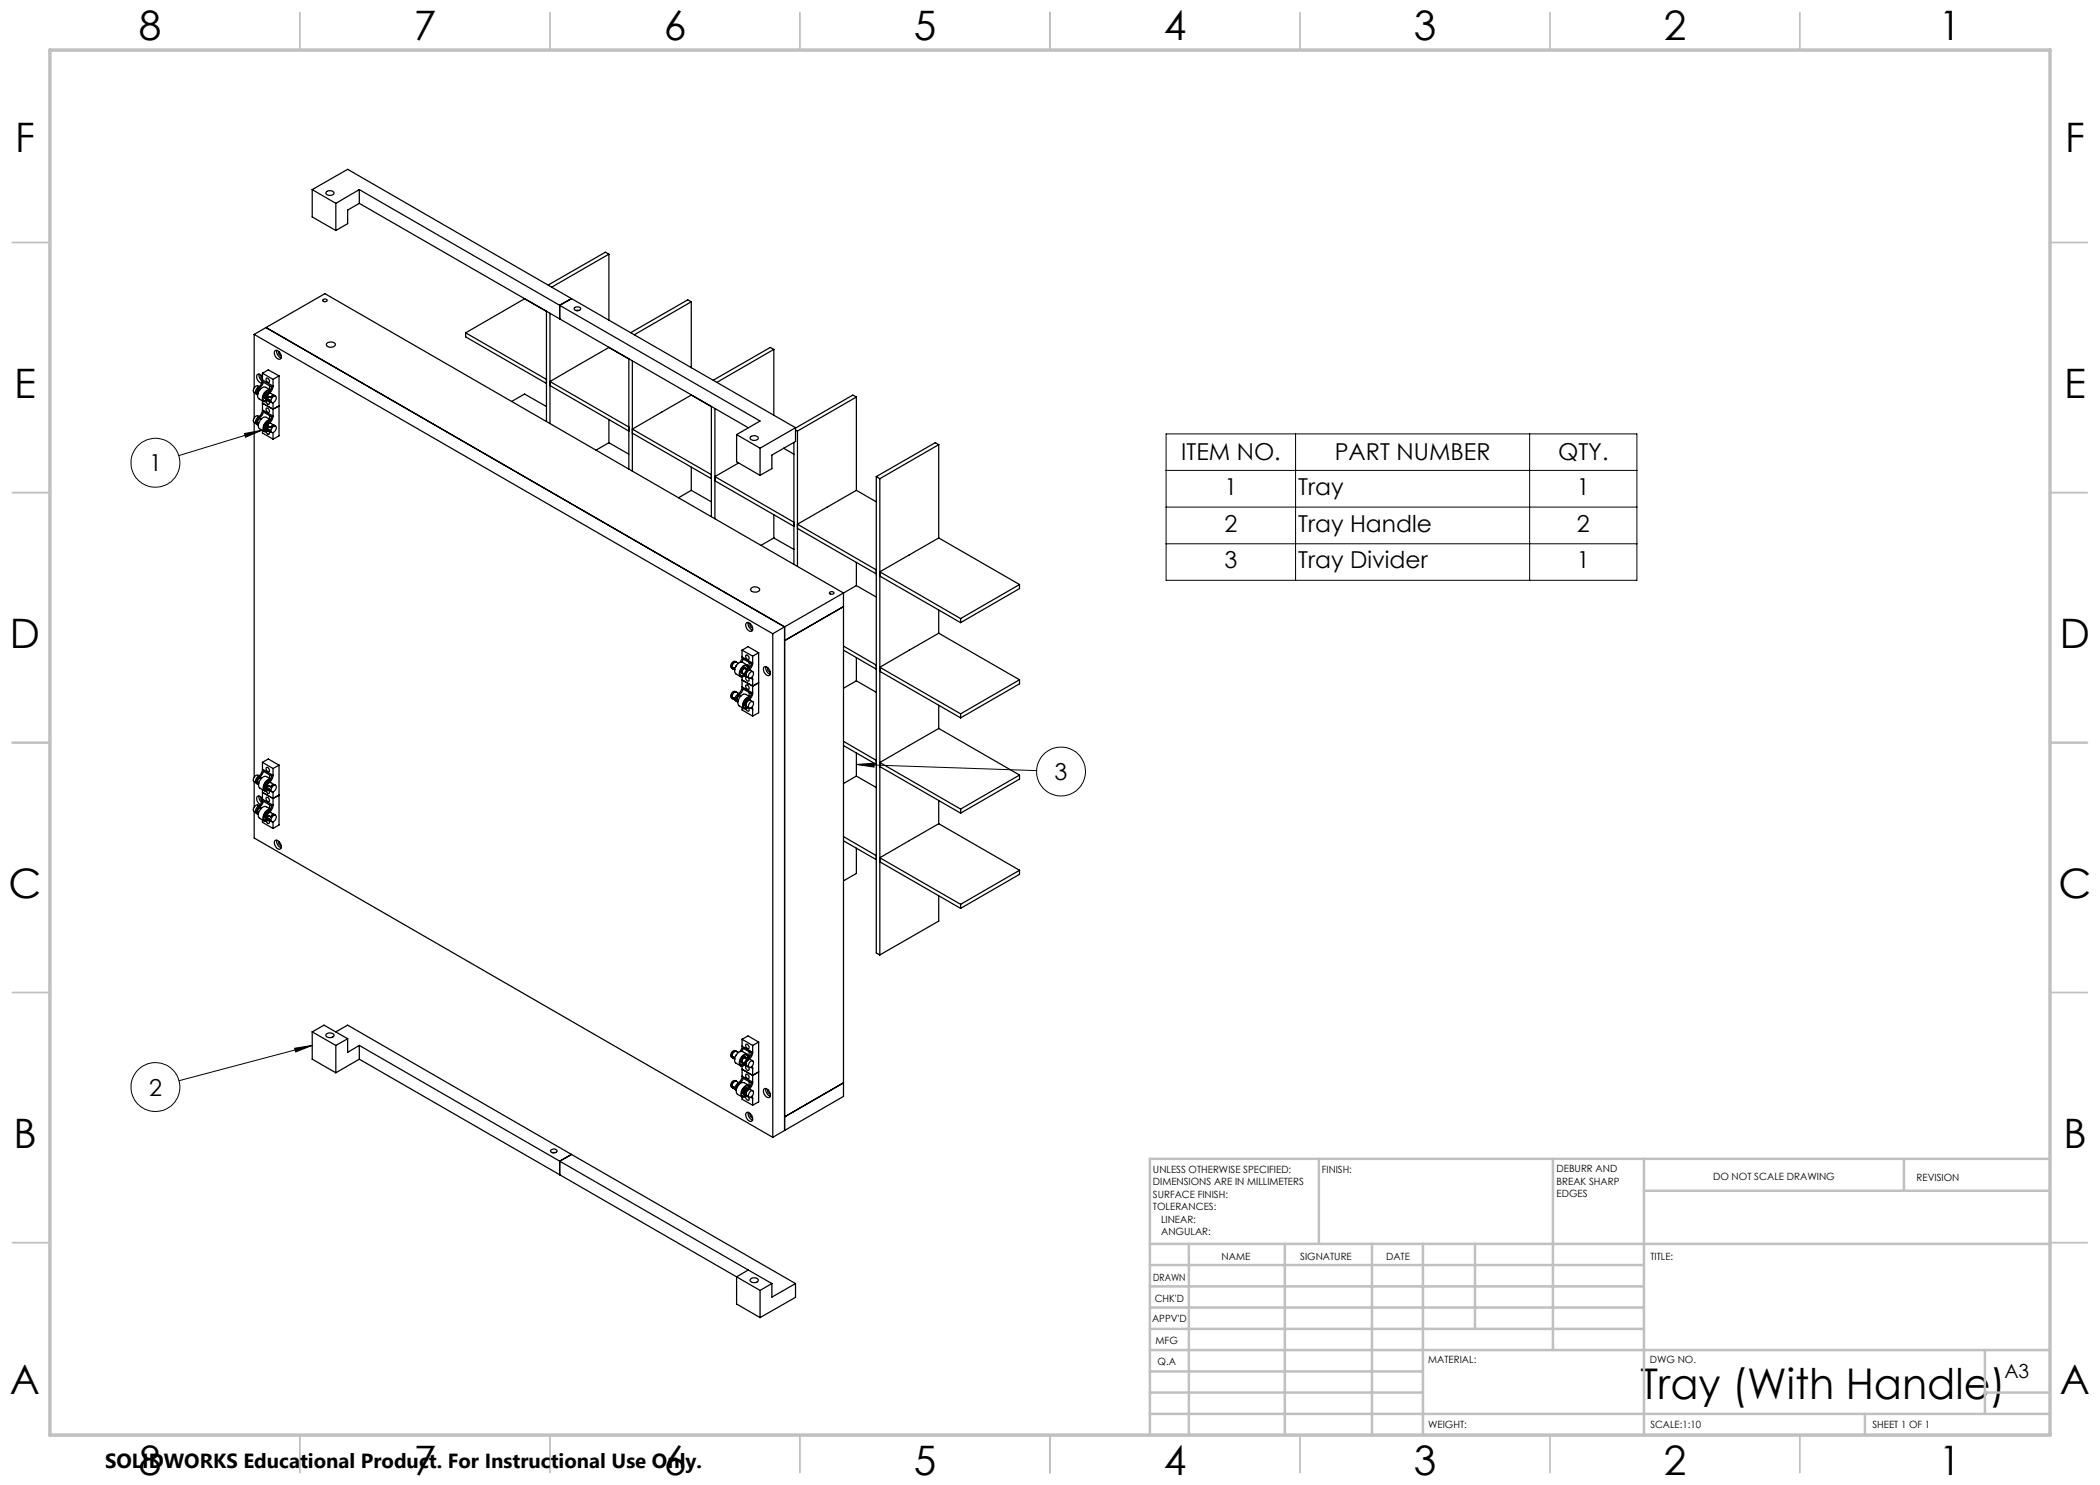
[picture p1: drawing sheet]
<svg xmlns="http://www.w3.org/2000/svg" width="420mm" height="297mm" viewBox="0 0 420 297" stroke-linecap="round" stroke-linejoin="round" font-family="sans-serif">
<g fill="none" stroke="#000" stroke-width=".25">
<path d="M62.4 37.9l7.1-4 89.6 51.6M62.4 37.9v5.5l4.8 2.7M62.4 37.9l4.8 2.8M65.2 38.4a.99 .99 0 0 1 1.6 .2 .98 .98 0 0 1-1.6 0zM71.9 37.9l80.1 46.3-4.7 2.7M71.9 37.9v2.8M71.9 37.9l-4.7 2.8M64.6 60a.47 .47 0 0 1 .5-.2 .47 .47 0 0 1 .3 .4 .47 .47 0 0 1-.5 .2 .47 .47 0 0 1-.3-.4zM67.2 40.7v5.4M71.9 40.7l-2.4 1.3v2.7l-2.3 1.4M71.9 40.7l40 23.1M114.3 59.7l-2.4 1.4v2.7"/>
<path d="M121.8 50.8l-.7-.4-11.5 6.6M121.8 50.8l-11.5 6.6M121.8 50.8v13.2M50.8 78.5l.3 .2M50.8 66.9l103.8 59.8M50.8 66.9v10.7M50.8 78.5v5.1M51.5 78.6h.1M51.7 77.4a.87 .87 0 0 0-.2 1.5M51.7 77.4l.2 .2M51.8 77.3a.71 .71 0 0 0-.7 0 .71 .71 0 0 0-.4 .6v.4l.1 .2M51.8 74.8v.5l.7 1"/>
<path d="M51.9 77.6l.6-.7 .2-.5 1.6 1-.1 .5-.6 .6M51.9 77.6a.95 .95 0 0 0-.4 1.4M52 77.7l.1 .1M52.2 77.7a.72 .72 0 0 0-.6 1M52.2 75.1v.3l.3 .4M52.5 76a1.98 1.98 0 0 1-.8 1.4M52.5 75.4l-.1-.2a.61 .61 0 0 0-1-.1l-.1 .2a1.41 1.41 0 0 0 1.1 1.4M52.5 74.6v1.4M52.5 74.6l1.2-.6 2.1 1.2M52.5 74.6l2.1 1.3M52.5 76l2.1 1.2M53.2 65.5l11.8-6.8 103.7 59.9v100.7l-14.1 8.2"/>
<path d="M53.2 65.5l103.7 59.9M53.2 65.5l-2.4 1.4M53.3 75.6a.51 .51 0 0 1 .5 .3 .51 .51 0 0 1-.1 .6l-.4-.3-.1-.3zM53.4 78.6l-.3 .2-.1 .8M53.6 78.5a.88 .88 0 0 0-.2 1.5M53.6 78.5l.2 .2M53.6 78.5a.76 .76 0 0 0-.6 1.2M53.8 78.7a.93 .93 0 0 0-.4 1.3l.2 .1a.69 .69 0 0 1-1 .1 .69 .69 0 0 1-.1-.9l.2-.4a1.24 1.24 0 0 1 1.4-.9l-1-.5a1.36 1.36 0 0 0-1.5 1.2 .9 .9 0 0 0 .2 1.1l.9 .5M53.9 77.1v.8M53.9 78.1h.1a1.36 1.36 0 0 0-1.2 2.1l.6-.1M54.5 79.4l.2-.1 .4-.1a.88 .88 0 0 1-.7 1.3 .7 .7 0 0 1 .1-1.1zM54.6 77.2a1.98 1.98 0 0 1-.8 1.5"/>
<path d="M54.6 75.9v1.3M54.9 79.1h-.4l-.4 .4-.5-.2-.1 .5 .5 .2 .1 .4M54.9 79.1l-.7-.4a.88 .88 0 0 0-.8 1.3l.7 .4M54.9 79.1l.2 .1M55 70.1a1.11 1.11 0 0 1 1.1 1.7 1.11 1.11 0 0 1-1.1-1.7zM55.4 70.1l.1 .8 .4 .5 .3 .2M55.8 70.3a.59 .59 0 0 0 .4 .8M55.8 75.2v12l-1.2 .6M55.8 75.2l-1.2 .7M65.3 68.8l.7-.4a.81 .81 0 0 1 1.1 .6 1.06 1.06 0 0 1-1.8-.1zM93.1 66.6l11.8-6.8 4.4 2.5v22M93.1 66.6l16.2 9.3"/>
<path d="M93.1 66.6v.8l16.2 9.3M110 62.6v22.1M110 77.1l15.8 9.1M111.9 63.8l37.7 21.7M114.9 61.6a.68 .68 0 0 1 .7-.3 .68 .68 0 0 1 .5 .6 .68 .68 0 0 1-.7 .3 .68 .68 0 0 1-.5-.6zM115.2 62.1h.6M115.3 62.1h.3M121.8 69.5l4 2.3v22M121.8 69.5h.1M121.8 69.5l-11.8 6.8 15.8 9.1M126.5 72.2v22M138.3 79l4 2.3v22"/>
<path d="M138.3 60.4l-11.4 6.6M138.3 60.4v13.2M138.3 79h.1M138.3 79l-11.8 6.8 15.8 9.1M138.3 60.4l-.8-.4-11.3 6.5M154.8 69.9l-11.4 6.6M154.8 69.9v13.2M154.8 69.9l-.7-.4-11.5 6.6M171.3 79.4l-.7-.4-11.5 6.6M171.3 79.4l-11.8 6.8M171.3 79.4v18.7M50.8 84.5l.3 .1"/>
<path d="M50.8 84.5v70.9M51.5 84.6l.2 .1M51.7 83.4a.87 .87 0 0 0-.2 1.5M51.7 83.4l.2 .1M51.8 83.3a.78 .78 0 0 0-.9 .2 .78 .78 0 0 0-.1 1M51.9 83.5l.6-.6 .2-.5 1.6 1-.1 .5-.6 .6M51.9 83.5l-.2 .2a.69 .69 0 0 0-.4 .7 .69 .69 0 0 0 .4 .6M52 83.7l.2 .2M52.3 83.8a.59 .59 0 0 0-.7 .3 .59 .59 0 0 0 .1 .7M52.5 82a1.98 1.98 0 0 1-.8 1.4M52.5 80.2v1.8M52.5 86.1v.5l2.1 1.2"/>
<path d="M52.5 80.6l2.1 1.2 1.2-.6M52.5 82l2.1 1.2M52.9 86.3l-1-.5a1.55 1.55 0 0 1 .9-2.4l.5 .1 .8 .5a1.68 1.68 0 0 0-1.3 2.3 .82 .82 0 0 0 .9-.2l.2 .5-.1 .3-.4-.2-.2-.3M53.2 81.7a.47 .47 0 0 1 .6 .2 .47 .47 0 0 1-.1 .6l-.4-.3zM53.3 80l-.5 .1M53.6 84.5l-.3 .2a.76 .76 0 0 0-.4 .7 .76 .76 0 0 0 .5 .7h-.5M53.6 84.5l.2 .1M53.6 84.5l-.5 .4-.1 .6M53.7 80.1l.2 .5a.39 .39 0 0 1-.5 .2 .39 .39 0 0 1-.2-.5M53.9 83.1v.8M54 84.1a1.42 1.42 0 0 0-1 2.1l.6-.1-.2-.1a.97 .97 0 0 1 .4-1.4M54.1 80.4l.3 .1"/>
<path d="M54.1 86.4l.3 .1M54.5 85.4a.41 .41 0 0 1 .7-.1 .77 .77 0 0 1-.1 .9 .77 .77 0 0 1-.8 .2v-.5zM54.6 83.2a1.83 1.83 0 0 1-.8 1.4M54.6 80.5v2.7M54.6 86.5v1.3M54.9 85.1h-.4l-.4 .4-.4-.3-.2 .6 .5 .2 .1 .4M54.9 85.1l-.7-.4a.86 .86 0 0 0-.8 1.3l.7 .4M54.9 85.1l.2 .1M102.3 80.3l2.6-1.5 4.4 2.5M121.8 83.9v4.6M121.8 88.5l-2.6 1.5M121.8 88.5l4 2.3"/>
<path d="M126.5 86.6l15.8 9.1M138.3 93.4v4.7M138.3 98.1l-2.6 1.5M138.3 98.1l4 2.3M143 81.7v22M143 96.2l15.8 9.1M147.3 86.9l4.7 2.7M147.3 86.9v5.5l4.7 2.7M147.7 92.6l-4.7 2.7 15.8 9.2M150.1 87.4l.7-.3a.63 .63 0 0 1 .8 .7l-.8 .3a.6 .6 0 0 1-.7-.7zM152 89.6v5.5M156.7 89.6l2.1 1.2"/>
<path d="M158.8 88.5v24.4M159.1 85.5l-7.1 4.1M159.1 85.5v2.8l-4.7 2.7v2.7l-2.4 1.4M159.1 86l.4 .2M159.5 86.2v27.1M171.3 98.1l4 2.3M171.3 98.1l-11.8 6.7 15.8 9.2M175.3 95.3v95.3l.7 .4M175.3 95.3l.7 .4M176 95.7v95.3M187.7 88.9l-.7-.4-11.7 6.8M187.7 88.9l-11.7 6.8"/>
<path d="M187.7 88.9v18.7M150.1 117.8a1.09 1.09 0 0 1 1.8 .2 1.12 1.12 0 0 1-1.8-.1zM154.8 102.9v4.7M154.8 107.6l-2.6 1.5M154.8 107.6l4 2.3M159.5 105.7l15.8 9.1M165.9 118.5a.47 .47 0 0 1 .5-.2 .47 .47 0 0 1 .4 .4 .47 .47 0 0 1-.5 .2 .47 .47 0 0 1-.4-.4zM171.3 117.1l-14.4 8.3M171.3 112.5v4.6M171.3 117.1l4 2.3M176 115.2l16.1 9.3M187.7 107.6l16.2 9.3"/>
<path d="M187.7 107.6l-11.7 6.8 16.1 9.3M203.9 116.9v.8l-11.8 6.8M203.9 116.9l-11.8 6.8M146.8 133.7l.1 .2zM147 140h.1M147.3 132.4a.9 .9 0 0 0-.9 1l.4 .3M147.3 132.4a.78 .78 0 0 0-1 .2 .78 .78 0 0 0 0 1l.6 .4M147.3 138.4a.85 .85 0 0 0-.9 1l.4 .3 .2 .3M147.3 138.4a.78 .78 0 0 0-1 .2 .78 .78 0 0 0 0 1l.7 .4M147.3 133.1l-.2 .4M147.3 138.4l.4 .3M147.3 132.4l.4 .3"/>
<path d="M147.4 139.9l.2 .2M147.6 138.8l-.2 .2a.74 .74 0 0 0-.4 .7 .74 .74 0 0 0 .4 .6M147.6 138.8l.2 .1M147.8 138.9l.5-.4 .3-.7 1.7 .9-.3 .7-.5 .5M147.8 138.9l-.4 .5a.6 .6 0 0 0 .2 1M147.9 139.1l.3 .1M148.2 139.2a.59 .59 0 0 0-.7 .2 .59 .59 0 0 0 .1 .8M148.4 132.4l.2-.6 1.7 .9-.2 .6-.6 .6M148.4 137.4a1.83 1.83 0 0 1-.8 1.4M148.4 131.4v.4l-.4 .7M148.4 130v1.4M148.4 135.4v2"/>
<path d="M148.4 136l2.1 1.2 1.2-.6M148.4 137.4l2.1 1.2M148.4 130l2.1 1.2M148.4 130l1.2-.7 2.1 1.3M148.4 131.4l2.1 1.2M148.9 134.9l-.3 .2h-.4M149.1 133.6a.68 .68 0 0 0-.8 .3 .68 .68 0 0 0 .2 .9M149.2 137.1a.49 .49 0 0 1 .5 .1 .49 .49 0 0 1 0 .7l-.5-.3zM149.2 131.1a.5 .5 0 0 1 .5 .2 .5 .5 0 0 1 0 .6h-.2l-.3-.3zM149.2 135.4a.5 .5 0 0 0 0 .6 .5 .5 0 0 0 .6 .1l-.2-.6M149.3 133.9l-.1-.3a.71 .71 0 0 0-.7 .4 .71 .71 0 0 0 .1 .8l.2-.1M149.3 124.6a1.13 1.13 0 0 1 1.1 1.6 1.11 1.11 0 0 1-1.1-.5 1.11 1.11 0 0 1 0-1.1z"/>
<path d="M149.3 133.1l.2 .2v.6M149.4 133.9l-.4-.2a.6 .6 0 0 0-.5 .9l.4 .2M149.4 139.9l-.5 .5v.6M149.5 133l-1-.5a1.56 1.56 0 0 0-1.3 2.3l.9 .5M149.5 139.9l-.4 .4a.69 .69 0 0 0 .2 1.1M149.5 133.9l-.2 .2a.78 .78 0 0 0 0 1.3M149.5 139.9l.2 .1M149.5 133.9l.2 .1M149.6 133.8l-.1-.6a1.35 1.35 0 0 0-1.4 1.8 .53 .53 0 0 0 .8 0M149.6 124.5v.2a1.41 1.41 0 0 0 .9 1.3M149.7 134l-.2 .2a.65 .65 0 0 0-.4 .7 .65 .65 0 0 0 .4 .6M149.8 133.7a.62 .62 0 0 0-.4-.7 .62 .62 0 0 0-.7 .2l-.7 .9a.7 .7 0 0 0-.1 .9 .7 .7 0 0 0 .9 .3l.1-.1"/>
<path d="M149.8 132.5v1.1M149.8 138.5v.7M149.9 139.5a1.44 1.44 0 0 0-1.1 2.1h.5l.2-.1-.2-.1a1.05 1.05 0 0 1 .4-1.4M150 139.4a1.64 1.64 0 0 0-1.3 2.3 .76 .76 0 0 0 .9-.2l.2 .3-.1 .4h-.2l-.3-.4M150 139.3l-.8-.4a1.55 1.55 0 0 0-1.6 2l.1 .2 1.1 .6M150 134.5l.2-.1 .4-.1a.86 .86 0 0 1-.8 1.3 .7 .7 0 0 1 .2-1.1zM150 124.7a.58 .58 0 0 0 .5 .9M150.1 135.6l.4 .3M150.4 135.4l.1 .5M150.5 138.6a1.61 1.61 0 0 1-.8 1.4M150.5 132.6a1.61 1.61 0 0 1-.8 1.4M150.5 131.2v1.4"/>
<path d="M150.5 135.9v2.7M150.6 134.3l-.5-.2a.88 .88 0 0 0-.8 1.3l.5 .2M151.7 130.6v12l-1.2 .6M151.7 130.6l-1.2 .6M152.8 133.4a1.15 1.15 0 0 1 1.1 1.7 1.17 1.17 0 0 1-1.1-1.7zM153.2 133.3l.1 .9 .4 .5 .4 .2M153.6 133.6a.53 .53 0 0 0 .5 .8M154.6 126.7v100.8M156.9 125.4v100.7M156.9 125.4l-2.3 1.3M168.7 121.3l-11.8 6.8M168.7 129.2l6.6 3.8"/>
<path d="M168.7 130l6.6 3.8M171.3 131.5v4.7M171.3 136.2l-2.6 1.5M171.3 136.2l4 2.3M176 134.3l16.1 9.3M187.7 122v4.6M187.7 126.6l-11.7 6.9 16.1 9.3M187.7 126.6l16.2 9.4M192.1 123.7v.8M203.9 136v.8l-11.8 6.8M203.9 136l-11.8 6.8M50.8 156.3v5.1"/>
<path d="M51.5 156.4l.3 .2M51.7 155.3l-.3 .2a.78 .78 0 0 0 .1 1.3M51.7 155.3l.2 .1M51.8 155.2a.77 .77 0 0 0-.9 .1 .77 .77 0 0 0-.1 1l.3 .2M51.8 159.2v.5l.5 .8M51.9 155.4l.5-.5 .3-.6 1.6 .9-.3 .7-.4 .4M51.9 155.4l-.4 .5-.2 .5 .2 .4h.2M52 155.6l.2 .1M52.2 159.5v.3l.3 .4M52.3 155.7a.55 .55 0 0 0-.7 .2 .55 .55 0 0 0 .2 .7M52.5 159.8a1.83 1.83 0 0 1-.8 1.5M52.5 153.8a1.83 1.83 0 0 1-.8 1.5"/>
<path d="M52.5 159.8l-.1-.2a.61 .61 0 0 0-1-.1l.1 .8 .5 .6M52.5 158.5l2.1 1.2 1.2-.7M52.5 152.5v1.3M52.5 157.9v1.9M52.5 159.8l2.1 1.2M52.5 152.5l2.1 1.2M52.5 153.8l2.1 1.3M52.5 152.5l1.2-.7 2.1 1.2M52.9 158.2l-.9-.6a1.52 1.52 0 0 1 1.3-2.3l.8 .5a1.67 1.67 0 0 0-1.4 2.2 .58 .58 0 0 0 1 0l.2 .5-.1 .2-.4-.1-.2-.4M53.2 153.6a.47 .47 0 0 1 .6 .2 .47 .47 0 0 1-.1 .6l-.4-.3zM53.3 159.5a.54 .54 0 0 1 .5 .3 .54 .54 0 0 1-.1 .6l-.4-.3-.1-.4zM53.4 157.9l-.4 .1"/>
<path d="M53.5 156.4l-.3 .2-.2 .5M53.6 156.3l-.5 .5a.68 .68 0 0 0 .3 1.1M53.6 156.3l.2 .2M53.9 155v.7M54 156a1.39 1.39 0 0 0-1 2l.6-.1h-.2a.97 .97 0 0 1 .4-1.4M54.1 158.2l.3 .2M54.5 157.3a.41 .41 0 0 1 .7-.1 .77 .77 0 0 1-.1 .8 .77 .77 0 0 1-.8 .3v-.5zM54.6 155.1a1.83 1.83 0 0 1-.8 1.4M54.6 153.7v1.4M54.6 158.4v2.6M54.9 156.9h-.4l-.4 .5-.4-.3-.2 .5 .5 .3 .1 .3M54.9 156.9l-.7-.4a.86 .86 0 0 0-.8 1.3l.7 .4"/>
<path d="M54.9 156.9l.2 .2M55.8 153v12l-1.2 .7M55.8 153l-1.2 .7M148.4 141.5v.5l2.1 1.2M149.4 141.5h-.6M150 140.5l.6-.2a.88 .88 0 0 1-.8 1.3 .74 .74 0 0 1 .2-1.1zM150.1 141.6l.4 .2M150.4 141.4l.1 .4M150.5 141.8v1.4M150.6 140.3l-.5-.3a.86 .86 0 0 0-.8 1.4l.5 .2M168.7 149.1l6.6 3.8M168.7 148.3l6.6 3.8"/>
<path d="M171.3 150.6v4.6M171.3 155.2l-2.6 1.5M171.3 155.2l4 2.3M176 153.3l16.1 9.3M187.7 141.1v4.6M187.7 145.7l-11.7 6.8 16.1 9.3M187.7 145.7l16.2 9.3M192.1 142.8v.8M203.9 155v.8l-11.8 6.8M203.9 155l-11.8 6.8M50.8 162.3v5.3l103.8 59.9M51.5 162.4l.2 .2"/>
<path d="M51.7 161.3l-.4 .4a.69 .69 0 0 0 .2 1.1M51.7 161.3l.2 .1M51.8 161.1a.71 .71 0 0 0-.7 0 .71 .71 0 0 0-.4 .6v.5l.4 .3M51.9 161.4l.5-.5 .3-.6 1.6 .9-.3 .7-.4 .4M51.9 161.4l-.5 .7v.6l.2 .1M52 161.6l.2 .1M52.3 161.7a.58 .58 0 0 0-.7 .2 .58 .58 0 0 0 0 .7h.1M52.5 164v.5l2.1 1.2M53.4 163.9l-.5 .1M53.4 162.5l-.3 .3-.1 .6M53.6 162.3l-.5 .5a.68 .68 0 0 0 .3 1.1M53.6 162.3l.2 .2"/>
<path d="M53.9 161v.7M53.9 162a1.45 1.45 0 0 0-1 2l.5 .1 .2-.2h-.2a.97 .97 0 0 1 .4-1.4M54 161.9a1.66 1.66 0 0 0-1.2 2.3 .78 .78 0 0 0 .9-.2l.2 .5-.1 .2-.4-.1-.2-.4M54.1 161.8l-.8-.4a1.52 1.52 0 0 0-1.4 2.3l.9 .5M54.1 164.2l.3 .2M54.5 163.3l.2-.2h.4a.86 .86 0 0 1-.7 1.3 .7 .7 0 0 1 .1-1.1zM54.6 161a1.98 1.98 0 0 1-.8 1.5M54.6 164.4v1.3M54.9 162.9l-.5 .1-.3 .4-.4-.3-.2 .5 .5 .3 .1 .3M54.9 162.9l-.7-.4a.86 .86 0 0 0-.8 1.3l.7 .4M54.9 162.9l.2 .2M55 168.1a1.14 1.14 0 0 1 1.1 1.7 1.14 1.14 0 0 1-1.1-1.7z"/>
<path d="M55.4 168.1v.5l.3 .6 .5 .4M55.8 168.3a.57 .57 0 0 0 .4 .8M168.7 168.2l6.6 3.7M168.7 167.3l6.6 3.8M171.3 169.6v5.1l-2.6 1.5M176 172.4l16.1 9.3M187.7 160.1v4.6M187.7 179.2v5l-11.7 6.8M187.7 164.7l-11.7 6.9 16.1 9.3M187.7 164.7l16.2 9.4M192.1 161.8v.8M203.9 174.1l-11.8 6.8"/>
<path d="M203.9 174.1v.8l-11.8 6.8M192.1 180.9v.8M62.4 206.4l2.4-1.4 4.7 2.7M62.4 206.4l4.8 2.7M62.4 206.4v5.4l4.8 2.8M65.2 206.9l.8-.3a.6 .6 0 0 1 .7 .7l-.7 .2a.59 .59 0 0 1-.8-.6zM67.2 206.4l2.3-1.4 44.8 25.9M67.2 209.1v5.5M69.5 207.7v2.8l2.4-1.4M69.5 207.7l-2.3 1.4M71.9 209.1l77.7 44.9M71.9 209.1v2.7"/>
<path d="M71.9 211.8l40 23.1M71.9 211.8l-4.7 2.8M146.8 211.5l.1 .3M147 217.8v.1M147.3 216.2a.9 .9 0 0 0-.9 1l.4 .3 .2 .3M147.3 216.2a.78 .78 0 0 0-1 .2 .78 .78 0 0 0 0 1l.7 .4M147.3 210.3a.85 .85 0 0 0-.9 .9l.4 .3M147.3 210.3a.77 .77 0 0 0-1 .2 .77 .77 0 0 0 0 1l.6 .3M147.3 210.3l.4 .2M147.3 216.2l.4 .3M147.3 210.9l-.2 .4M147.6 216.6l-.2 .2a.78 .78 0 0 0-.2 1.3"/>
<path d="M147.6 216.6l.2 .2M147.8 216.8l.5-.5 .3-.7 1.7 1-.4 .8-.4 .3M147.8 216.8a1.25 1.25 0 0 0-.6 1.1M148.3 210.3l.3-.6 1.7 .9-.3 .7-.5 .4M148.4 209.2v.4l-.4 .7M148.4 215.2a1.83 1.83 0 0 1-.8 1.4M148.4 213.9l2.1 1.2 1.2-.7M148.4 207.9l2.1 1.2M148.4 207.9l1.2-.7 2.1 1.2M148.4 207.9v1.3M148.4 213.3v1.9M148.4 219.4v.4l2.1 1.2"/>
<path d="M148.4 209.2l2.1 1.3M148.4 215.2l2.1 1.2M148.9 212.8l-.4 .2h-.3M148.9 213l-.5 .3-.2-.1M149 219.1l-.5 .1M149.1 211.5a.7 .7 0 0 0-.7 .3 .7 .7 0 0 0 0 .8M149.1 211.5a.75 .75 0 0 0-.6 1.1h.3M149.1 211.5l.2 .2M149.2 219.3a.54 .54 0 0 0 .6 .7l-.2-.6M149.2 208.8a.6 .6 0 0 1 .5 .9 .58 .58 0 0 1-.5-.9zM149.2 213.2a.52 .52 0 0 0 .1 .6 .52 .52 0 0 0 .5 .2l-.2-.6M149.2 214.8a.58 .58 0 0 1 .5 .9 .58 .58 0 0 1-.5-.9z"/>
<path d="M149.3 211l.2 .3v.4M149.4 211a1.37 1.37 0 0 0-1.2 2l.4 .1 .3-.2M149.4 211l.2 .7M149.4 217.8h.1M149.4 211.8l-.4-.2a.56 .56 0 0 0-.5 .8l.4 .3M149.4 217.8a.58 .58 0 0 0-.5 .8M149.4 217.7a.68 .68 0 0 0-.7 .3 .68 .68 0 0 0 .1 .8M149.5 210.9l-1-.6a1.53 1.53 0 0 0-1.3 2.3l.9 .6M149.5 211.7l-.4 .5a.69 .69 0 0 0 .2 1.1M149.5 217.7l-.4 .5a.68 .68 0 0 0 .2 1M149.5 211.7l.2 .2M149.5 217.7l.2 .2"/>
<path d="M149.5 217.7a.73 .73 0 0 0-.7 .3 .73 .73 0 0 0 0 .8l.1 .1M149.6 217.2l.2 .3M149.7 211.9a1.05 1.05 0 0 0-.4 1.4h.2M149.7 217.9a1.02 1.02 0 0 0-.4 1.3l.2 .1M149.8 211.6a.66 .66 0 0 0-.5-.8 .66 .66 0 0 0-.8 .3l-.4 .7a1.07 1.07 0 0 0 .1 1.4M149.8 217.1l-1-.6a1.55 1.55 0 0 0-1.3 2.4l.9 .5M149.8 210.4v1.1M149.8 216.4v.7M149.9 217.4a.88 .88 0 0 0-1.4 .6 .89 .89 0 0 0 .2 1.3l.5-.1M150 217.3l-.1-.1a.72 .72 0 0 0-1.2 .3l-.2 .3a1.09 1.09 0 0 0 .1 1.7l.7-.3M150 212.4a.41 .41 0 0 1 .7-.1 .77 .77 0 0 1-.1 .8 .77 .77 0 0 1-.9 .3v-.5zM150 218.4l.2-.2h.4a.86 .86 0 0 1-.8 1.3 .7 .7 0 0 1 .2-1.1z"/>
<path d="M150.1 213.5l.4 .2M150.1 219.5l.4 .2M150.4 213.3l.1 .4M150.4 219.2l.1 .5M150.5 210.5a1.61 1.61 0 0 1-.8 1.4M150.5 216.4a1.72 1.72 0 0 1-.8 1.5M150.5 209.1v1.4M150.5 213.7v2.7M150.5 219.7v1.3M150.6 212.2l-.5-.3a.86 .86 0 0 0-.8 1.3l.5 .3M150.6 218.2l-.5-.3a.85 .85 0 0 0-.8 1.3l.5 .3M151.7 208.4l-1.2 .7"/>
<path d="M151.7 208.4v12l-1.2 .6M152.8 217.8a1.15 1.15 0 0 1 1.1 1.7 1.17 1.17 0 0 1-1.1-1.7zM153.2 217.7v.5l.3 .7 .6 .3M153.6 217.9a.55 .55 0 0 0 .5 .9M168.7 216.6l-11.8 6.8M110.1 230l.7-.2 .4 .1 .2 .3a.77 .77 0 0 1-1.3 0zM110.5 230.5h.6M111.9 234.9l40.1 23.2M114.3 230.9l-2.4 1.3v2.7M114.3 230.9l44.8 25.8M149.3 222.5a1.17 1.17 0 0 1 1.1 1.7 1.15 1.15 0 0 1-1.1-1.7zM149.6 222.5l.2 .8 .4 .5 .3 .2"/>
<path d="M150 222.7a.58 .58 0 0 0 .5 .8M149.6 254l-2.3 1.4v5.4l4.7 2.7M149.6 254l4.8 2.7M150.1 255.9a.99 .99 0 0 1 1.6 .1 .94 .94 0 0 1-1.7 0zM152 258.1v5.4M154.4 256.7v2.7l4.7-2.7M154.4 256.7l-2.4 1.4M159.1 256.7v2.8l-7.1 4"/>
</g>
<g fill="none" stroke="#000" stroke-width=".2">
<path d="M48.9 86.7l3.5-.7-3.3 1.5zM52.4 86l-16.6 5.1M233.2 86.8h94.2v29.3h-94.2zM233.2 94.1h94.2M259.1 86.8v29.3M305.9 86.8v29.3M233.2 101.4h94.2M233.2 108.8h94.2M171.3 152.9l3.5-.3v.8zM171.3 152.9l36 1.2M58.9 209.7l3.5-.6-3.3 1.3zM62.4 209.1l-26.6 7"/>
<circle cx="31.1" cy="92.6" r="4.9"/>
<circle cx="212.2" cy="154.3" r="4.9"/>
<circle cx="31.1" cy="217.4" r="4.9"/>
</g>
<g fill="none" stroke="#c0c0c0" stroke-width=".35">
<path d="M60 2.5v7.5M110 2.5v7.5M160 2.5v7.5M210 2.5v7.5M260 2.5v7.5M310 2.5v7.5M360 2.5v7.5M2.5 48.5h7.5M410 48.5h7.5M2.5 98.5h7.5M410 98.5h7.5M2.5 148.5h7.5"/>
<path d="M410 148.5h7.5M2.5 198.5h7.5M410 198.5h7.5M2.5 248.5h7.5M410 248.5h7.5M60 287v7.5M110 287v7.5M160 287v7.5M210 287v7.5M260 287v7.5M310 287v7.5M360 287v7.5"/>
</g>
<g fill="none" stroke="#c0c0c0" stroke-width=".5">
<path d="M263.8 231.8v17M310.6 231.8v38.2M328.8 231.8v55.2M328.8 238.2h81.2M380.8 231.8v6.4M410 231.8h-180v55.2M230 248.8h180M230 257.3h98.8M230 253h98.8M237.8 248.8v38.2M257 248.8v38.2M274.4 248.8v38.2"/>
<path d="M284.6 248.8v38.2M295 248.8v17M230 265.8h98.8M230 261.5h98.8M230 278.5h54.6M230 274.3h54.6M230 270h180M397 278.5h13M397 270v12.8M230 282.8h180M373 282.8v4.2"/>
</g>
<path d="M10 10h400v277h-400z" fill="none" stroke="#c0c0c0" stroke-width=".7"/>
<path d="M171.3 152.9l3.5-.3v.8zM58.9 209.7l3.5-.6-3.3 1.3zM48.9 86.7l3.5-.7-3.3 1.5z" fill="#000"/>
<text font-size="8.5" x="328.1" y="279.7">Tray (With Handle)</text>
<g font-size="8.1">
<text x="27.7" y="8">8</text>
<text x="82.7" y="8">7</text>
<text x="132.7" y="8">6</text>
<text x="182.7" y="8">5</text>
<text x="232.7" y="8">4</text>
<text x="282.7" y="8">3</text>
<text x="332.7" y="8">2</text>
<text x="387.7" y="8">1</text>
<text x="3" y="30.4">F</text>
<text x="413" y="30.4">F</text>
<text x="2.8" y="79.6">E</text>
<text x="412.8" y="79.6">E</text>
<text x="2" y="129.6">D</text>
<text x="412" y="129.6">D</text>
<text x="1.7" y="179.6">C</text>
<text x="411.7" y="179.6">C</text>
<text x="2.7" y="229.6">B</text>
<text x="412.7" y="229.6">B</text>
<text x="2" y="278.9">A</text>
<text x="412" y="278.9">A</text>
<text x="27.7" y="295">8</text>
<text x="82.7" y="295">7</text>
<text x="132.7" y="295">6</text>
<text x="182.7" y="295">5</text>
<text x="232.7" y="295">4</text>
<text x="282.7" y="295">3</text>
<text x="332.7" y="295">2</text>
<text x="387.7" y="295">1</text>
</g>
<g font-size="4.7">
<text x="29.8" y="94.3">1</text>
<text x="236.2" y="92.1">ITEM NO.</text>
<text x="267" y="92.1">PART NUMBER</text>
<text x="311.6" y="92.1">QTY.</text>
<text x="244.9" y="99">1</text>
<text x="259.6" y="99">Tray</text>
<text x="315.4" y="99">1</text>
<text x="244.9" y="106.3">2</text>
<text x="259.6" y="106.3">Tray Handle</text>
<text x="315.4" y="106.3">2</text>
<text x="244.9" y="113.6">3</text>
<text x="259.6" y="113.6">Tray Divider</text>
<text x="315.4" y="113.6">1</text>
<text x="210.9" y="156">3</text>
<text x="29.8" y="219.1">2</text>
</g>
<text font-size="4.1" x="21" y="293.7">SOLIDWORKS Educational Product. For Instructional Use Only.</text>
<text font-size="3.9" x="400.9" y="275.5">A3</text>
<g font-size="2">
<text x="230.6" y="234.6">UNLESS OTHERWISE SPECIFIED:</text>
<text x="230.6" y="237.1">DIMENSIONS ARE IN MILLIMETERS</text>
<text x="230.6" y="239.6">SURFACE FINISH:</text>
<text x="264.4" y="234.6">FINISH:</text>
<text x="311.3" y="234.5">DEBURR AND</text>
<text x="311.3" y="237">BREAK SHARP</text>
<text x="311.3" y="239.5">EDGES</text>
<text x="342.6" y="236">DO NOT SCALE DRAWING</text>
<text x="383.3" y="236.2">REVISION</text>
<text x="230.6" y="242.1">TOLERANCES:</text>
<text x="232.2" y="244.6">LINEAR:</text>
<text x="232.2" y="247.1">ANGULAR:</text>
<text x="244.3" y="252">NAME</text>
<text x="260" y="251.9">SIGNATURE</text>
<text x="277.2" y="251.9">DATE</text>
<text x="330.1" y="251.9">TITLE:</text>
<text x="230.6" y="256.1">DRAWN</text>
<text x="230.9" y="260.3">CHK'D</text>
<text x="230.4" y="264.4">APPV'D</text>
<text x="231.1" y="268.8">MFG</text>
<text x="231.5" y="273">Q.A</text>
<text x="285.6" y="272.5">MATERIAL:</text>
<text x="330" y="272.5">DWG NO.</text>
<text x="285.6" y="285.5">WEIGHT:</text>
<text x="330.1" y="285.6">SCALE:1:10</text>
<text x="374.5" y="285.6">SHEET 1 OF 1</text>
</g>
</svg>
